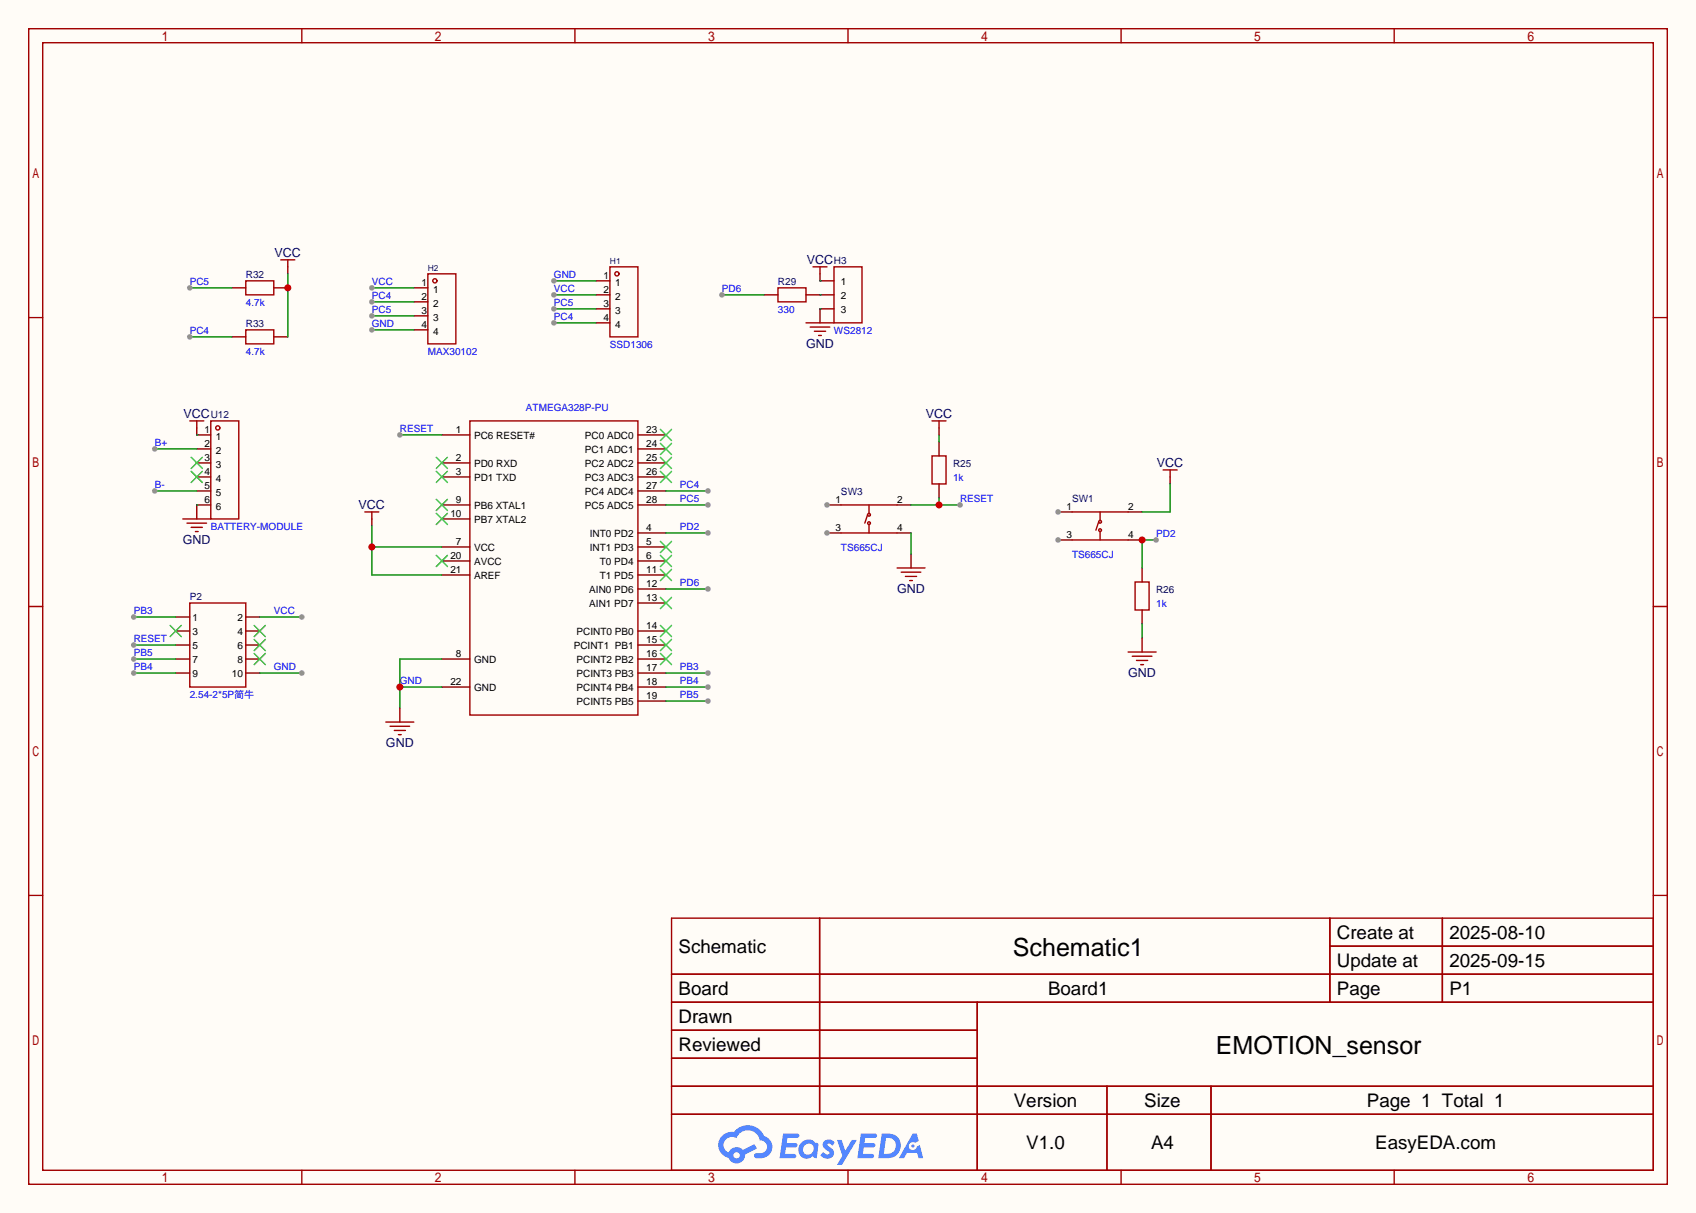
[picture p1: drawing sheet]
<svg xmlns="http://www.w3.org/2000/svg" width="308mm" height="220mm" viewBox="0 0 308 220" stroke-linecap="round" stroke-linejoin="round" font-family="sans-serif">
<path d="M0 0h307.6v220h-307.6z" fill="#fffcf7"/>
<g fill="none" stroke="#a10000" stroke-width=".25">
<path d="M5.2 5.2h297.2v209.6h-297.2zM7.7 7.7h292.1v204.5h-292.1zM54.7 5.2v2.5M104.3 5.2v2.5M153.8 5.2v2.5M203.3 5.2v2.5M252.9 5.2v2.5M5.2 57.6h2.5M299.8 57.6h2.6M5.2 110h2.5M299.8 110h2.6M5.2 162.4h2.5"/>
<path d="M121.8 166.5h178v45.7h-178zM121.8 176.7h178M148.7 166.5v35.6M241.2 166.5v15.2M241.2 171.6h58.6M261.6 166.5v15.2M299.8 162.4h2.6M121.8 181.7h178M121.8 186.8h55.4M121.8 197h178M121.8 191.9h55.4M177.2 181.7v30.5"/>
<path d="M200.8 197v15.2M219.6 197v15.2M54.7 212.2v2.6M104.3 212.2v2.6M121.8 202.1h178M153.8 212.2v2.6M203.3 212.2v2.6M252.9 212.2v2.6"/>
</g>
<g fill="#5487ff">
<path d="M149.5 206.9a1.3 1.3 0 0 1 1.9 .3l-.4 .6a.54 .54 0 0 0-1-.2l.2 .2a1.58 1.58 0 0 1 1 1.5 1.43 1.43 0 0 1-2.4 .2l.5-.6a.64 .64 0 0 0 .5 .5 .64 .64 0 0 0 .6-.3l-.1-.3a1.6 1.6 0 0 1-1.1-1.5z"/>
<path d="M151.8 206.7h.8l.7 2 1.2-2h.9l-2.7 4.5h-.9l1-1.6z"/>
<path d="M142 205.5h1.7a1.31 1.31 0 0 1 1.2 .2 .4 .4 0 0 1-.3 .6h-1.8l-.1 1h1.6a.4 .4 0 0 1 .3 .4 .4 .4 0 0 1-.4 .4h-1.6l-.2 1.2 .8-.1a1.23 1.23 0 0 1 1.2 .2 .39 .39 0 0 1-.4 .6h-2.6z"/>
<path d="M156.1 205.5h1.7a1.32 1.32 0 0 1 1.2 .2 .39 .39 0 0 1-.3 .6h-1.8l-.1 1h1.6a.4 .4 0 0 1 .4 .4 .4 .4 0 0 1-.5 .4h-1.6l-.2 1.1h.8a1.23 1.23 0 0 1 1.2 .2 .39 .39 0 0 1-.4 .6h-2.6z"/>
<path d="M165.5 205.6h.8l.3 1.3-.6 .3a.75 .75 0 0 0-1.1 .3 .75 .75 0 0 0 .5 1.1 .75 .75 0 0 0 .9-.7l.5-.3 .6 2.4h-.8l-.3-.9h-1.8l-.5 .9h-1z"/>
<path d="M159.9 205.6l-.6 4.4h1.4a2.27 2.27 0 0 0 2.7-2.3 2.27 2.27 0 0 0-2.7-2.1zM160.7 206.3a1.5 1.5 0 0 1 1.8 1.6 1.5 1.5 0 0 1-1.9 1.3h-.3z"/>
<path d="M145.4 207.2a1.62 1.62 0 0 0-.4 2.1 1.62 1.62 0 0 0 2 .6l.3-.2 .4 .2 .4 .1 .3-2.4-.1-.3-.5-.1a1.58 1.58 0 0 0-2.4 0zM146 207.7a.99 .99 0 0 1 1.6 .3 .99 .99 0 0 1-.9 1.4 .94 .94 0 0 1-1-.6 .94 .94 0 0 1 .3-1.1z"/>
<path d="M131 206a2.37 2.37 0 0 0 1.1 4 1.54 1.54 0 0 0 1.8 1 1.54 1.54 0 0 0 1.2-1.6l2.2-1.1-.5-.8-2.1 1a1.57 1.57 0 0 0-2.6 .5 1.5 1.5 0 0 1-.7-2.1 1.5 1.5 0 0 1 2.2-.5 2.23 2.23 0 0 1 2.3-1.4 2.23 2.23 0 0 1 2 1.8 1.16 1.16 0 0 1 1.2 1.1 1.16 1.16 0 0 1-1.1 1.2h-.7a.47 .47 0 0 0-.5 .4 .47 .47 0 0 0 .4 .5 2.23 2.23 0 0 0 2.2-.6 2.23 2.23 0 0 0 .5-2.3 2.16 2.16 0 0 0-1.3-1.1 3.2 3.2 0 0 0-5.5-.7l-1.1 .1zM133 209.5a.6 .6 0 0 1 1.2 0 .6 .6 0 0 1-1.2 0z"/>
<circle cx="165.6" cy="207.8" r=".28"/>
</g>
<g fill="none" stroke="#a10000" stroke-width=".25">
<path d="M77.6 49.7h5.1v12.7h-5.1zM110.6 48.4h5.1v12.7h-5.1zM141.1 52.2h5.1v2.5h-5.1zM151.3 48.4h5v10.1h-5z"/>
<circle cx="78.9" cy="50.9" r=".38"/>
<circle cx="111.9" cy="49.7" r=".38"/>
</g>
<path d="M75.1 52.2h2.5M75.1 54.7h2.5M75.1 57.3h2.5M75.1 59.8h2.5M108.1 50.9h2.5M108.1 53.5h2.5M108.1 56h2.5M108.1 58.5h2.5M138.6 53.5h2.5M146.2 53.5h5.1M148.7 50.9h2.6M148.7 56h2.6" fill="none" stroke="#870000" stroke-width=".25"/>
<path d="M130.9 53.5h7.7M148.7 53.5h.1" fill="none" stroke="#008700" stroke-width=".25"/>
<circle cx="130.9" cy="53.5" r=".51" fill="#999"/>
<path d="M85.2 76.3h30.5v53.4h-30.5z" fill="none" stroke="#a10000" stroke-width=".25"/>
<g fill="none" stroke="#870000" stroke-width=".25">
<path d="M80.1 78.9h5.1M115.7 78.9h5.1M80.1 83.9h5.1M80.1 86.5h5.1M80.1 99.2h5.1M80.1 91.6h5.1M80.1 94.1h5.1M115.7 83.9h5.1M115.7 86.5h5.1M115.7 96.6h5.1M115.7 99.2h5.1M115.7 91.6h5.1"/>
<path d="M115.7 81.4h5.1M115.7 89h5.1M80.1 101.7h5.1M80.1 119.5h5.1M80.1 104.3h5.1M115.7 101.7h5.1M115.7 119.5h5.1M115.7 104.3h5.1M115.7 106.8h5.1M115.7 109.3h5.1M115.7 114.4h5.1M115.7 117h5.1"/>
<path d="M80.1 124.6h5.1M115.7 122h5.1M115.7 124.6h5.1M115.7 127.1h5.1"/>
</g>
<g fill="none" stroke="#3c3" stroke-width=".25">
<path d="M119.8 77.9l2 2M121.8 77.9l-2 2M79.1 82.9l2.1 2.1M79.1 85.5l2.1 2M79.1 90.6l2.1 2M79.1 93.1l2.1 2M81.2 82.9l-2.1 2.1M81.2 85.5l-2.1 2M81.2 90.6l-2.1 2M81.2 93.1l-2.1 2M119.8 98.2l2 2M119.8 80.4l2 2"/>
<path d="M119.8 82.9l2 2.1M119.8 85.5l2 2M121.8 98.2l-2 2M121.8 80.4l-2 2M121.8 82.9l-2 2.1M121.8 85.5l-2 2M79.1 100.7l2.1 2M81.2 100.7l-2.1 2M119.8 100.7l2 2M119.8 103.3l2 2M119.8 108.3l2 2.1M119.8 113.4l2 2"/>
<path d="M119.8 116l2 2M119.8 118.5l2 2M121.8 100.7l-2 2M121.8 103.3l-2 2M121.8 108.3l-2 2.1M121.8 113.4l-2 2M121.8 116l-2 2M121.8 118.5l-2 2"/>
</g>
<path d="M120.8 91.6h7.6" fill="none" stroke="#008700" stroke-width=".25"/>
<circle cx="128.4" cy="91.6" r=".51" fill="#999"/>
<path d="M120.8 96.6h7.6" fill="none" stroke="#008700" stroke-width=".25"/>
<circle cx="128.4" cy="96.6" r=".51" fill="#999"/>
<path d="M120.8 106.8h7.6" fill="none" stroke="#008700" stroke-width=".25"/>
<circle cx="128.4" cy="106.8" r=".51" fill="#999"/>
<path d="M120.8 122h7.6" fill="none" stroke="#008700" stroke-width=".25"/>
<circle cx="128.4" cy="122" r=".51" fill="#999"/>
<path d="M120.8 124.6h7.6" fill="none" stroke="#008700" stroke-width=".25"/>
<circle cx="128.4" cy="124.6" r=".51" fill="#999"/>
<path d="M120.8 127.1h7.6" fill="none" stroke="#008700" stroke-width=".25"/>
<circle cx="128.4" cy="127.1" r=".51" fill="#999"/>
<path d="M80.1 119.5h-7.6v8.9M72.5 124.6h7.6" fill="none" stroke="#008700" stroke-width=".25"/>
<circle cx="72.5" cy="124.6" r=".63" fill="#c00"/>
<path d="M72.5 78.9h7.6" fill="none" stroke="#008700" stroke-width=".25"/>
<circle cx="72.5" cy="78.9" r=".51" fill="#999"/>
<path d="M67.4 94.1v1.3" fill="none" stroke="#870000" stroke-width=".25"/>
<path d="M66.2 92.8h2.5M67.4 92.8v1.3" fill="none" stroke="#a10000" stroke-width=".25"/>
<path d="M67.4 95.4v8.9h12.7M67.4 99.2h12.7" fill="none" stroke="#008700" stroke-width=".25"/>
<circle cx="67.4" cy="99.2" r=".63" fill="#c00"/>
<path d="M31.9 111.9h2.5M31.9 114.4h2.5M31.9 117h2.5M31.9 119.5h2.5M44.6 111.9h2.5M44.6 114.4h2.5M44.6 117h2.5M44.6 119.5h2.5M31.9 122h2.5M44.6 122h2.5M72.5 128.4v2.5" fill="none" stroke="#870000" stroke-width=".25"/>
<path d="M34.4 109.3h10.2v15.3h-10.2zM70 130.9h5.1M70.7 131.7h3.6M71.5 132.5h2M72.3 133.2h.5" fill="none" stroke="#a10000" stroke-width=".25"/>
<path d="M30.9 113.4l2 2M32.9 113.4l-2 2M46.1 113.4l2 2M46.1 116l2 2M46.1 118.5l2 2M48.1 113.4l-2 2M48.1 116l-2 2M48.1 118.5l-2 2" fill="none" stroke="#3c3" stroke-width=".25"/>
<path d="M24.3 111.9h7.6" fill="none" stroke="#008700" stroke-width=".25"/>
<circle cx="24.3" cy="111.9" r=".51" fill="#999"/>
<path d="M24.3 117h7.6" fill="none" stroke="#008700" stroke-width=".25"/>
<circle cx="24.3" cy="117" r=".51" fill="#999"/>
<path d="M24.3 119.5h7.6" fill="none" stroke="#008700" stroke-width=".25"/>
<circle cx="24.3" cy="119.5" r=".51" fill="#999"/>
<path d="M24.3 122h7.6" fill="none" stroke="#008700" stroke-width=".25"/>
<circle cx="24.3" cy="122" r=".51" fill="#999"/>
<path d="M47.1 111.9h7.6" fill="none" stroke="#008700" stroke-width=".25"/>
<circle cx="54.7" cy="111.9" r=".51" fill="#999"/>
<path d="M47.1 122h7.6" fill="none" stroke="#008700" stroke-width=".25"/>
<circle cx="54.7" cy="122" r=".51" fill="#999"/>
<g fill="none" stroke="#a10000" stroke-width=".25">
<path d="M194.4 92.8h10.2M194.4 97.9h10.2M199.3 94.6l-.5 1.5M199.5 92.8v1.6M199.5 96.4v1.5"/>
<circle cx="199.5" cy="94.6" r=".25"/>
<circle cx="199.5" cy="96.1" r=".25"/>
</g>
<path d="M191.9 92.8h2.5" fill="none" stroke="#870000" stroke-width=".25"/>
<circle cx="191.9" cy="92.8" r=".51" fill="#999"/>
<path d="M191.9 97.9h2.5M204.6 92.8h2.5" fill="none" stroke="#870000" stroke-width=".25"/>
<circle cx="191.9" cy="97.9" r=".51" fill="#999"/>
<path d="M204.6 97.9h2.5M212.2 86.5v1.3M207.1 103v2.5M207.1 110.6v2.6" fill="none" stroke="#870000" stroke-width=".25"/>
<path d="M210.9 85.2h2.6M212.2 85.2v1.3M205.9 105.5h2.5v5.1h-2.5z" fill="none" stroke="#a10000" stroke-width=".25"/>
<path d="M209.7 97.9h-2.6v5.1M212.2 87.8v5h-5.1M207.1 113.2v2.5" fill="none" stroke="#008700" stroke-width=".25"/>
<circle cx="207.1" cy="97.9" r=".63" fill="#c00"/>
<circle cx="209.7" cy="97.9" r=".51" fill="#999"/>
<g fill="none" stroke="#a10000" stroke-width=".25">
<path d="M152.5 91.6h10.2M152.5 96.6h10.2M157.4 93.3l-.6 1.6M157.6 91.6v1.5M157.6 95.1v1.5"/>
<circle cx="157.6" cy="93.3" r=".25"/>
<circle cx="157.6" cy="94.9" r=".25"/>
</g>
<path d="M150 91.6h2.5" fill="none" stroke="#870000" stroke-width=".25"/>
<circle cx="150" cy="91.6" r=".51" fill="#999"/>
<path d="M150 96.6h2.5M162.7 91.6h2.5" fill="none" stroke="#870000" stroke-width=".25"/>
<circle cx="150" cy="96.6" r=".51" fill="#999"/>
<path d="M170.3 77.6v1.3M162.7 96.6h2.5M170.3 80.1v2.6M170.3 87.8v2.5M165.2 100.5v2.5" fill="none" stroke="#870000" stroke-width=".25"/>
<path d="M169 76.3h2.6M170.3 76.3v1.3M169 82.7h2.6v5.1h-2.6zM162.7 103h5.1M163.4 103.8h3.6M164.2 104.5h2M165 105.3h.5" fill="none" stroke="#a10000" stroke-width=".25"/>
<path d="M170.3 78.9v1.2M165.2 91.6h8.9M170.3 90.3v1.3" fill="none" stroke="#008700" stroke-width=".25"/>
<circle cx="170.3" cy="91.6" r=".63" fill="#c00"/>
<circle cx="174.1" cy="91.6" r=".51" fill="#999"/>
<path d="M52.2 49.7v11.4M165.2 96.6v3.9" fill="none" stroke="#008700" stroke-width=".25"/>
<path d="M44.6 50.9h5.1v2.6h-5.1zM44.6 59.8h5.1v2.6h-5.1zM50.9 47.1h2.6M52.2 47.1v1.3" fill="none" stroke="#a10000" stroke-width=".25"/>
<path d="M42 52.2h2.6M49.7 52.2h2.5M52.2 48.4v1.3M42 61.1h2.6M49.7 61.1h2.5" fill="none" stroke="#870000" stroke-width=".25"/>
<circle cx="52.2" cy="52.2" r=".63" fill="#c00"/>
<path d="M34.4 52.2h7.6" fill="none" stroke="#008700" stroke-width=".25"/>
<circle cx="34.4" cy="52.2" r=".51" fill="#999"/>
<path d="M34.4 61.1h7.6" fill="none" stroke="#008700" stroke-width=".25"/>
<circle cx="34.4" cy="61.1" r=".51" fill="#999"/>
<g fill="none" stroke="#a10000" stroke-width=".25">
<path d="M34.4 76.3h2.6M35.7 76.3v1.3M38.2 76.3h5.1v17.8h-5.1zM33.1 94.1h5.1M33.9 94.9h3.6M34.7 95.6h2M35.4 96.4h.5"/>
<circle cx="39.5" cy="77.6" r=".38"/>
</g>
<path d="M35.7 77.6v1.3h2.5M35.7 81.4h2.5M35.7 83.9h2.5M35.7 86.5h2.5M35.7 89h2.5M38.2 91.6h-2.5v2.5" fill="none" stroke="#870000" stroke-width=".25"/>
<path d="M34.7 82.9l2 2.1M34.7 85.5l2 2M36.7 82.9l-2 2.1M36.7 85.5l-2 2" fill="none" stroke="#3c3" stroke-width=".25"/>
<path d="M35.7 78.9h.1M28.1 81.4h7.6M35.7 91.6h.1" fill="none" stroke="#008700" stroke-width=".25"/>
<circle cx="28.1" cy="81.4" r=".51" fill="#999"/>
<path d="M28.1 89h7.6" fill="none" stroke="#008700" stroke-width=".25"/>
<circle cx="28.1" cy="89" r=".51" fill="#999"/>
<path d="M207.1 115.7v2.5" fill="none" stroke="#870000" stroke-width=".25"/>
<path d="M204.6 118.2h5.1M205.4 119h3.5M206.1 119.8h2.1M206.9 120.5h.5" fill="none" stroke="#a10000" stroke-width=".25"/>
<path d="M120.8 89h7.6" fill="none" stroke="#008700" stroke-width=".25"/>
<circle cx="128.4" cy="89" r=".51" fill="#999"/>
<path d="M67.4 52.2h7.7" fill="none" stroke="#008700" stroke-width=".25"/>
<circle cx="67.4" cy="52.2" r=".51" fill="#999"/>
<path d="M67.4 59.8h7.7" fill="none" stroke="#008700" stroke-width=".25"/>
<circle cx="67.4" cy="59.8" r=".51" fill="#999"/>
<path d="M67.4 54.7h7.7" fill="none" stroke="#008700" stroke-width=".25"/>
<circle cx="67.4" cy="54.7" r=".51" fill="#999"/>
<path d="M67.4 57.3h7.7" fill="none" stroke="#008700" stroke-width=".25"/>
<circle cx="67.4" cy="57.3" r=".51" fill="#999"/>
<path d="M100.5 50.9h7.6" fill="none" stroke="#008700" stroke-width=".25"/>
<circle cx="100.5" cy="50.9" r=".51" fill="#999"/>
<path d="M100.5 53.5h7.6" fill="none" stroke="#008700" stroke-width=".25"/>
<circle cx="100.5" cy="53.5" r=".51" fill="#999"/>
<path d="M100.5 56h7.6" fill="none" stroke="#008700" stroke-width=".25"/>
<circle cx="100.5" cy="56" r=".51" fill="#999"/>
<path d="M100.5 58.5h7.6" fill="none" stroke="#008700" stroke-width=".25"/>
<circle cx="100.5" cy="58.5" r=".51" fill="#999"/>
<path d="M148.7 49.7v1.2M148.7 56v2.5" fill="none" stroke="#870000" stroke-width=".25"/>
<path d="M146.2 58.5h5.1M146.9 59.3h3.6M147.4 48.4h2.6M148.7 48.4v1.3M147.7 60.1h2M148.5 60.8h.5" fill="none" stroke="#a10000" stroke-width=".25"/>
<path d="M148.7 50.9h.1M148.7 56h.1" fill="none" stroke="#008700" stroke-width=".25"/>
<g font-size="4.5">
<text x="183.7" y="173.3">Schematic1</text>
<text x="220.5" y="191.1">EMOTION_sensor</text>
</g>
<g font-size="3.4">
<text x="123.1" y="172.7">Schematic</text>
<text x="242.5" y="170.2">Create at</text>
<text x="262.9" y="170.2">2025-08-10</text>
<text x="242.5" y="175.3">Update at</text>
<text x="262.9" y="175.3">2025-09-15</text>
<text x="123.1" y="180.4">Board</text>
<text x="123.1" y="185.4">Drawn</text>
<text x="190.1" y="180.4">Board1</text>
<text x="242.5" y="180.4">Page</text>
<text x="262.9" y="180.4">P1</text>
<text x="123.1" y="190.5">Reviewed</text>
<text x="183.9" y="200.7">Version</text>
<text x="207.5" y="200.7">Size</text>
<text x="247.9" y="200.7">Page 1 Total 1</text>
<text x="186.1" y="208.3">V1.0</text>
<text x="208.8" y="208.3">A4</text>
<text x="249.4" y="208.3">EasyEDA.com</text>
</g>
<g font-size="2.3" fill="#000080">
<text x="49.8" y="46.6">VCC</text>
<text x="146.3" y="47.8">VCC</text>
<text x="146.2" y="63.1">GND</text>
<text x="33.3" y="75.8">VCC</text>
<text x="167.9" y="75.8">VCC</text>
<text x="209.8" y="84.7">VCC</text>
<text x="65" y="92.3">VCC</text>
<text x="33.2" y="98.6">GND</text>
<text x="162.7" y="107.5">GND</text>
<text x="204.6" y="122.8">GND</text>
<text x="70" y="135.5">GND</text>
</g>
<g font-size="1.8" fill="#000080">
<text x="151.3" y="47.8">H3</text>
<text x="44.6" y="50.4">R32</text>
<text x="141.1" y="51.7">R29</text>
<text x="44.6" y="59.3">R33</text>
<text x="38.2" y="75.8">U12</text>
<text x="152.5" y="89.8">SW3</text>
<text x="172.8" y="84.7">R25</text>
<text x="194.4" y="91">SW1</text>
<text x="209.7" y="107.5">R26</text>
<text x="34.4" y="108.8">P2</text>
</g>
<g font-size="1.8" fill="#00f">
<text x="34.4" y="51.7">PC5</text>
<text x="67.4" y="51.7">VCC</text>
<text x="100.5" y="50.4">GND</text>
<text x="100.5" y="52.9">VCC</text>
<text x="130.9" y="52.9">PD6</text>
<text x="44.6" y="55.5">4.7k</text>
<text x="67.4" y="59.3">GND</text>
<text x="67.4" y="54.2">PC4</text>
<text x="67.4" y="56.7">PC5</text>
<text x="100.5" y="55.5">PC5</text>
<text x="100.5" y="58">PC4</text>
<text x="141.1" y="56.7">330</text>
<text x="34.4" y="60.5">PC4</text>
<text x="44.6" y="64.4">4.7k</text>
<text x="77.6" y="64.4">MAX30102</text>
<text x="110.6" y="63.1">SSD1306</text>
<text x="151.3" y="60.5">WS2812</text>
<text x="95.4" y="74.5">ATMEGA328P-PU</text>
<text x="28.1" y="80.9">B+</text>
<text x="72.5" y="78.3">RESET</text>
<text x="28.1" y="88.5">B-</text>
<text x="123.3" y="88.5">PC4</text>
<text x="172.8" y="87.2">1k</text>
<text x="123.3" y="91">PC5</text>
<text x="174.1" y="91">RESET</text>
<text x="38.2" y="96.1">BATTERY-MODULE</text>
<text x="123.3" y="96.1">PD2</text>
<text x="152.5" y="99.9">TS665CJ</text>
<text x="194.4" y="101.2">TS665CJ</text>
<text x="209.7" y="97.4">PD2</text>
<text x="123.3" y="106.3">PD6</text>
<text x="24.3" y="111.3">PB3</text>
<text x="49.7" y="111.3">VCC</text>
<text x="209.7" y="110.1">1k</text>
<text x="24.3" y="116.4">RESET</text>
<text x="24.3" y="119">PB5</text>
<text x="24.3" y="121.5">PB4</text>
<text x="49.7" y="121.5">GND</text>
<text x="72.5" y="124">GND</text>
<text x="123.3" y="121.5">PB3</text>
<text x="123.3" y="124">PB4</text>
<text x="34.4" y="126.6">2.54-2*5P简牛</text>
<text x="123.3" y="126.6">PB5</text>
</g>
<g font-size="1.8">
<text x="76.5" y="51.9">1</text>
<text x="78.5" y="53.2">1</text>
<text x="109.5" y="50.6">1</text>
<text x="109.5" y="53.2">2</text>
<text x="111.6" y="51.9">1</text>
<text x="152.5" y="51.6">1</text>
<text x="76.5" y="54.4">2</text>
<text x="76.5" y="57">3</text>
<text x="76.5" y="59.5">4</text>
<text x="78.5" y="55.7">2</text>
<text x="78.5" y="58.2">3</text>
<text x="109.5" y="55.7">3</text>
<text x="109.5" y="58.2">4</text>
<text x="111.6" y="54.4">2</text>
<text x="111.6" y="57">3</text>
<text x="111.6" y="59.5">4</text>
<text x="152.5" y="56.7">3</text>
<text x="152.5" y="54.2">2</text>
<text x="78.5" y="60.8">4</text>
<text x="37.1" y="78.6">1</text>
<text x="37.1" y="81.1">2</text>
<text x="37.1" y="83.6">3</text>
<text x="39.2" y="79.8">1</text>
<text x="39.2" y="82.4">2</text>
<text x="82.7" y="78.6">1</text>
<text x="82.7" y="83.6">2</text>
<text x="86" y="79.6">PC6 RESET#</text>
<text x="106.1" y="79.6">PC0 ADC0</text>
<text x="106.1" y="82.1">PC1 ADC1</text>
<text x="117.2" y="78.6">23</text>
<text x="117.2" y="81.1">24</text>
<text x="117.2" y="83.6">25</text>
<text x="37.1" y="86.2">4</text>
<text x="37.1" y="88.7">5</text>
<text x="39.2" y="84.9">3</text>
<text x="39.2" y="87.4">4</text>
<text x="39.2" y="90">5</text>
<text x="82.7" y="86.2">3</text>
<text x="86" y="84.7">PD0 RXD</text>
<text x="86" y="87.2">PD1 TXD</text>
<text x="106.1" y="84.7">PC2 ADC2</text>
<text x="106.1" y="87.2">PC3 ADC3</text>
<text x="106.1" y="89.7">PC4 ADC4</text>
<text x="117.2" y="86.2">26</text>
<text x="117.2" y="88.7">27</text>
<text x="37.1" y="91.3">6</text>
<text x="39.2" y="92.5">6</text>
<text x="81.7" y="93.8">10</text>
<text x="82.7" y="91.3">9</text>
<text x="86" y="92.3">PB6 XTAL1</text>
<text x="86" y="94.8">PB7 XTAL2</text>
<text x="106.1" y="92.3">PC5 ADC5</text>
<text x="117.2" y="91.3">28</text>
<text x="151.5" y="91.3">1</text>
<text x="162.7" y="91.3">2</text>
<text x="193.4" y="92.5">1</text>
<text x="204.6" y="92.5">2</text>
<text x="81.7" y="101.4">20</text>
<text x="82.7" y="98.9">7</text>
<text x="86" y="99.9">VCC</text>
<text x="107" y="97.4">INT0 PD2</text>
<text x="107" y="99.9">INT1 PD3</text>
<text x="117.2" y="96.3">4</text>
<text x="117.2" y="98.9">5</text>
<text x="117.2" y="101.4">6</text>
<text x="151.5" y="96.3">3</text>
<text x="162.7" y="96.3">4</text>
<text x="193.4" y="97.6">3</text>
<text x="204.6" y="97.6">4</text>
<text x="81.7" y="104">21</text>
<text x="86" y="102.4">AVCC</text>
<text x="86" y="105">AREF</text>
<text x="106.9" y="107.5">AIN0 PD6</text>
<text x="108.8" y="102.4">T0 PD4</text>
<text x="108.8" y="105">T1 PD5</text>
<text x="117.2" y="104">11</text>
<text x="117.2" y="106.5">12</text>
<text x="34.9" y="112.6">1</text>
<text x="43.1" y="112.6">2</text>
<text x="106.9" y="110.1">AIN1 PD7</text>
<text x="117.2" y="109">13</text>
<text x="34.9" y="115.1">3</text>
<text x="34.9" y="117.7">5</text>
<text x="43.1" y="115.1">4</text>
<text x="43.1" y="117.7">6</text>
<text x="82.7" y="119.2">8</text>
<text x="104" y="117.7">PCINT1 PB1</text>
<text x="104.5" y="115.1">PCINT0 PB0</text>
<text x="117.2" y="114.1">14</text>
<text x="117.2" y="116.7">15</text>
<text x="117.2" y="119.2">16</text>
<text x="34.9" y="120.2">7</text>
<text x="34.9" y="122.8">9</text>
<text x="42.1" y="122.8">10</text>
<text x="43.1" y="120.2">8</text>
<text x="81.7" y="124.3">22</text>
<text x="86" y="120.2">GND</text>
<text x="86" y="125.3">GND</text>
<text x="104.5" y="120.2">PCINT2 PB2</text>
<text x="104.5" y="122.8">PCINT3 PB3</text>
<text x="104.5" y="125.3">PCINT4 PB4</text>
<text x="117.2" y="121.7">17</text>
<text x="117.2" y="124.3">18</text>
<text x="104.5" y="127.8">PCINT5 PB5</text>
<text x="117.2" y="126.8">19</text>
</g>
<g font-size="1.5" fill="#000080">
<text x="110.6" y="47.8">H1</text>
<text x="77.6" y="49.1">H2</text>
</g>
</svg>
